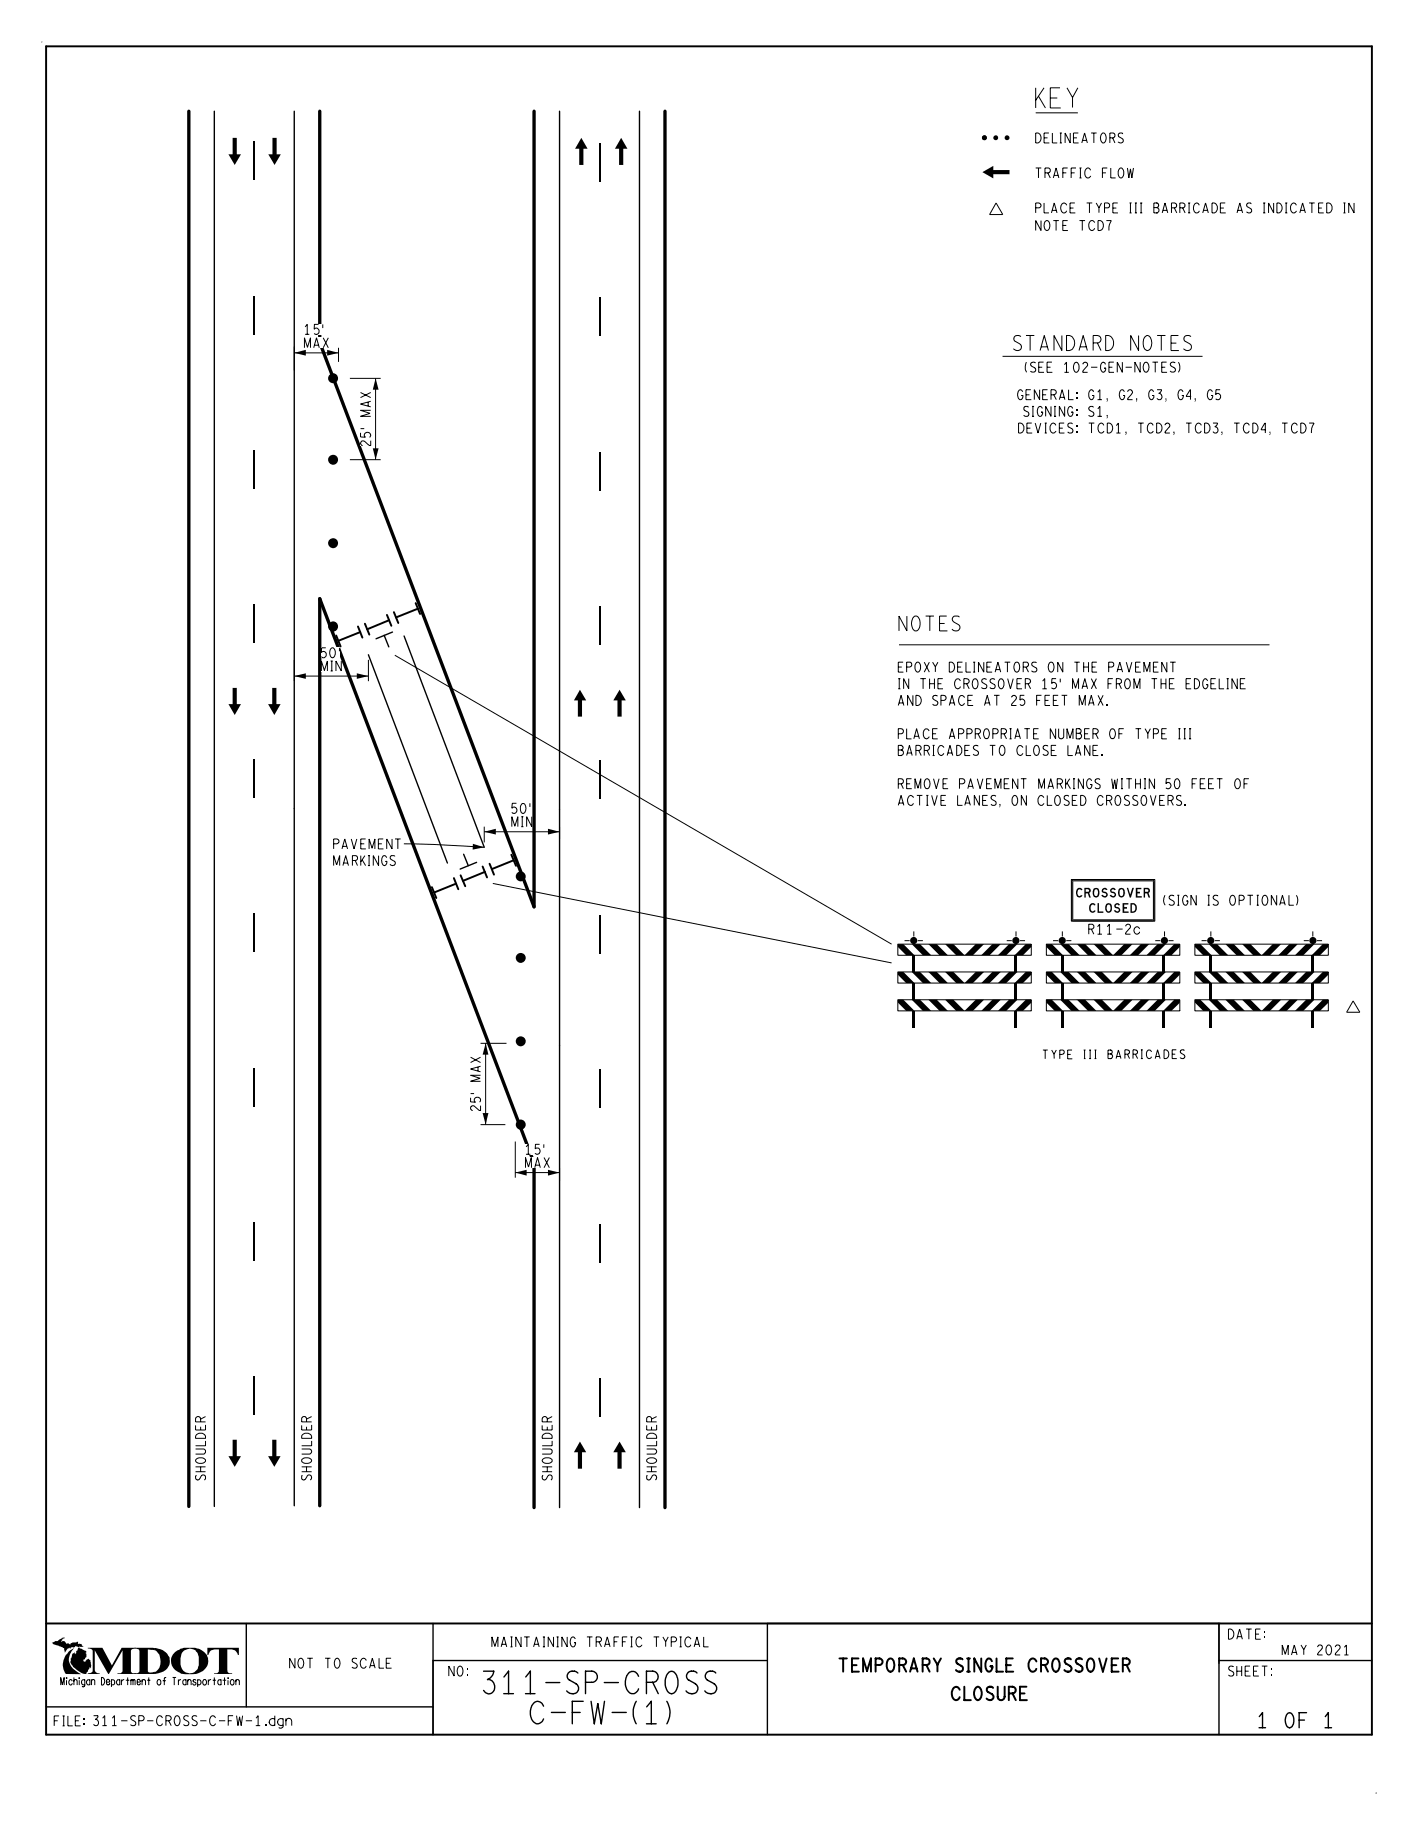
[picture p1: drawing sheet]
<svg xmlns="http://www.w3.org/2000/svg" width="216mm" height="279mm" viewBox="0 0 216 279" stroke-linecap="round" stroke-linejoin="round" font-family="sans-serif">
<g fill="#000">
<path d="M35.4 21h.7v2.5h.6l-1 1.6-.9-1.6h.6z" fill-rule="evenodd"/>
<path d="M41.5 21h.6v2.5h.7l-1 1.6-.9-1.6h.6z" fill-rule="evenodd"/>
<path d="M149.6 26.2l1.6-.9v.6h2.5v.6h-2.5v.7z" fill-rule="evenodd"/>
<path d="M35.4 219.2h.7v2.5h.6l-1 1.6-.9-1.6h.6z" fill-rule="evenodd"/>
<path d="M41.5 219.2h.6v2.5h.6l-.9 1.6-1-1.6h.7z" fill-rule="evenodd"/>
<path d="M10.4 251.5l.9-.6a2.14 2.14 0 0 0 .1 3.4l.9 .6h-2.3a2.55 2.55 0 0 1 .4-3.4z" fill-rule="evenodd"/>
<path d="M7.9 250.2l.5-.3h.4l.3-.3a.75 .75 0 0 1 .8-.2h-.1a.49 .49 0 0 0-.4 .6l.1-.2v.1h.3l.3 .4a.39 .39 0 0 1 .6 .1l.1-.2 .2-.1h.6l.1-.1h.2v.3a.46 .46 0 0 1 .6 .2l.2 .3-.6-.1v.2a.64 .64 0 0 0-1 0l-.2-.1-.2 .2v-.1l-.3 .1v-.1l-.5 .7-.2-.7h-.1l-.1-.1-.3-.2v.2l-1.1-.5z" fill-rule="evenodd"/>
<path d="M11.9 250.9l.5 .1 .7 .4 .1 .2h-.1v.1l.1 .1v.5l-.3 .3-.2 .1 .1 .3h.2l.1-.3 .4-.1 .3 .2 .1 1.1-.1 .1-.1-.1-.2 .3h-.1v.3l-.2 .2v.2a3.5 3.5 0 0 1-2.3-1.4 .62 .62 0 0 1-.1-.8l-.1-.1 .1-.1 .3-.8h.2l.1-.2v.3l.1-.1-.1 .2 .2-.2v-.3l.3-.1-.1-.1z" fill-rule="evenodd"/>
<path d="M13.4 250.9h2.2l1.4 2.7 1.5-2.7h2.2v.1l-.6 .1-.2 .3v3.1l.2 .2 .6 .1v.1h-2.8v-.1l.6-.1 .2-.2v-3.2l-2.1 3.6h-.1l-2.1-3.6v3a.64 .64 0 0 0 .8 .5v.1h-1.8v-.1l.6-.2 .1-.2v-3l-.1-.3-.6-.1z" fill-rule="evenodd"/>
<path d="M20.5 250.9h3v.3l-1-.1v3.4a.88 .88 0 0 0 1 .1v.3h-3v-.1l.5-.1 .2-.2v-3.1l-.1-.3-.6-.1z" fill-rule="evenodd"/>
<path d="M23.5 250.9a2.2 2.2 0 0 1 2.4 2 1.89 1.89 0 0 1-1.8 1.9l-.6 .1v-.3h.1a1.69 1.69 0 0 0 .7-2.3v-.3l-.5-.6-.3-.2z" fill-rule="evenodd"/>
<path d="M26.6 251.6l.9-.6 .5-.1h.9v.1a1.38 1.38 0 0 0-1.4 1.5 1.68 1.68 0 0 0 1.4 2.3v.1a2.21 2.21 0 0 1-2-.5 1.79 1.79 0 0 1-.3-2.8z" fill-rule="evenodd"/>
<path d="M28.9 250.9a2.56 2.56 0 0 1 2.8 1.5 2.17 2.17 0 0 1-2.5 2.5h-.3v-.1a1.36 1.36 0 0 0 1.4-1.2v-1.3l-.3-.7a1.06 1.06 0 0 0-1.1-.6z" fill-rule="evenodd"/>
<path d="M31.6 250.9h4.8v1.1h-.2l-.2-.4a.78 .78 0 0 0-.7-.5h-.7v3.5a.63 .63 0 0 0 .7 .2v.1h-2.7v-.1l.5-.1 .2-.1v-3.5a1.27 1.27 0 0 0-1.4 .5l-.2 .4h-.1z" fill-rule="evenodd"/>
<circle cx="149.9" cy="21" r=".37"/>
<circle cx="149.9" cy="21" r=".38"/>
<circle cx="151.6" cy="21" r=".37"/>
<circle cx="153.3" cy="21" r=".37"/>
<circle cx="50.7" cy="57.6" r=".77"/>
<circle cx="50.7" cy="70" r=".76"/>
<circle cx="50.7" cy="82.7" r=".76"/>
<circle cx="50.7" cy="95.4" r=".77"/>
<circle cx="79.3" cy="133.4" r=".76"/>
<circle cx="79.3" cy="145.9" r=".75"/>
<circle cx="79.3" cy="158.6" r=".75"/>
<circle cx="79.3" cy="171.2" r=".77"/>
</g>
<g fill="none" stroke="#000" stroke-width=".3">
<path d="M7 7.1h201.9v257h-201.9zM51.2 96.8l.7 1.6M54.5 95.4l.7 1.7M54.9 96.2l-3.4 1.4M55.6 95l.6 1.6M58.9 93.6l.7 1.7M59.2 94.4l-3.3 1.4M60 93.2l.6 1.7M63.3 91.8l.7 1.7M63.6 92.7l-3.3 1.3M65.8 135.1l.6 1.6M69.1 133.7l.7 1.7"/>
<path d="M69.4 134.5l-3.3 1.4M70.1 133.3l.7 1.6M73.5 131.9l.7 1.7M73.8 132.8l-3.3 1.3M74.5 131.5l.7 1.7M77.9 130.1l.7 1.7M78.2 131l-3.3 1.3M7 247.2h201.9"/>
</g>
<g fill="none" stroke="#000" stroke-width=".21">
<path d="M32.6 16.9v212.5M44.8 16.9v212.4M85.2 16.9v212.7M97.4 16.9v212.7M56.1 99.7l12 31.7M58.5 96.7l.7 1.8M59.8 96.2l-2.5 1.1M61.5 96.8l12.2 32.2M70.6 130.1l.7 1.7M72.6 131.3l-2.5 1M7 259.9h58.9M37.5 247.2v12.7"/>
<path d="M65.9 247.2v16.9M65.9 252.8h50.9M185.6 247.2v16.9M185.6 252.8h23.3M185.7 247.2h-68.9v16.9"/>
</g>
<path d="M6.4 6.4h-.1M209.6 273h-.1" fill="none" stroke="#000" stroke-width=".15"/>
<g fill="none" stroke="#000" stroke-width=".18">
<path d="M38.7 21.6v5.8M91.3 21.8v5.9M38.7 45v5.9M91.3 45.3v5.9M38.7 68.5v5.9M91.3 68.8v5.9M38.7 92.1v5.8M91.3 92.3v5.9M38.7 115.6v5.9M91.3 115.8v5.9M38.7 139.1v5.9M91.3 139.3v5.9"/>
<path d="M38.7 162.6v5.9M91.3 162.8v5.9M38.7 186.1v5.9M91.3 186.4v5.8M38.7 209.6v5.9M91.3 209.9v5.9"/>
</g>
<path d="M28.8 16.9v212.5M48.7 16.9v35.2l32.6 86v-121.2M101.2 16.9v212.7M48.7 229.3v-138.1l32.6 85.9v52.5" fill="none" stroke="#000" stroke-width=".51"/>
<path d="M156.7 12.4h8.4v5h-8.4z" fill="#fff"/>
<g fill="none" stroke="#000" stroke-width=".15">
<path d="M157.7 17.2h6.4M151.7 30.9l1 1.8h-2zM152.6 54.3h30.5M60.1 99.8l75.6 44M136.9 98.2h56.4M75 134.5l60.7 12.1M163.1 133.9h12.7v6.4h-12.7zM163.3 134.1h12.4v6h-12.4zM163.4 134.2h12.2v5.7l-.1 .2h-12.1l-.1-.2zM136.7 152.2h20.3v1.7h-20.3zM136.7 148h20.3v1.7h-20.3zM136.7 143.8h20.3v1.7h-20.3z"/>
<path d="M137.7 143.2h.8M139.1 141.8v.8M139.7 143.2h.8M153.3 143.2h.8M154.7 141.8v.8M155.3 143.2h.8M157 153.8v.1M159.3 152.2h20.3v1.7h-20.3zM159.3 148h20.3v1.7h-20.3zM159.3 143.8h20.3v1.7h-20.3zM160.3 143.2h.8M161.7 141.8v.8"/>
<path d="M162.3 143.2h.8M175.9 143.2h.8M177.3 141.8v.8M177.9 143.2h.8M179.6 153.8v.1M181.9 152.2h20.3v1.7h-20.3zM181.9 148h20.3v1.7h-20.3zM181.9 143.8h20.3v1.7h-20.3zM183 143.2h.7M184.4 141.8v.8M185 143.2h.7M198.5 143.2h.8"/>
<path d="M199.9 141.8v.8M200.5 143.2h.8M202.2 153.8v.1M206 152.4l1 1.7h-2z"/>
</g>
<g fill="#000">
<path d="M88.5 21l1 1.6h-.7v2.5h-.6v-2.5h-.6z" fill-rule="evenodd"/>
<path d="M94.6 21l.9 1.6h-.6v2.5h-.6v-2.5h-.7z" fill-rule="evenodd"/>
<path d="M35.4 104.7h.7v2.5h.6l-1 1.7-.9-1.7h.6z" fill-rule="evenodd"/>
<path d="M41.5 104.7h.6v2.5h.6l-.9 1.7-1-1.7h.7z" fill-rule="evenodd"/>
<path d="M88.3 105l1 1.6h-.7v2.5h-.6v-2.5h-.6z" fill-rule="evenodd"/>
<path d="M94.3 105l1 1.6h-.6v2.5h-.7v-2.5h-.6z" fill-rule="evenodd"/>
<path d="M136.7 148h.8l1.7 1.7h-1.2l-1.3-1.3z" fill-rule="evenodd"/>
<path d="M136.7 143.8h.8l1.7 1.7h-1.2l-1.3-1.3z" fill-rule="evenodd"/>
<path d="M136.7 152.2h.8l1.7 1.7h-1.2l-1.3-1.3z" fill-rule="evenodd"/>
<path d="M138.8 148h1.3l1.7 1.7h-1.3z" fill-rule="evenodd"/>
<path d="M138.8 143.8h1.3l1.7 1.7h-1.3z" fill-rule="evenodd"/>
<path d="M138.8 152.2h1.3l1.7 1.7h-1.3z" fill-rule="evenodd"/>
<path d="M141.4 148h1.2l1.7 1.7h-1.2z" fill-rule="evenodd"/>
<path d="M141.4 143.8h1.2l1.7 1.7h-1.2z" fill-rule="evenodd"/>
<path d="M141.4 152.2h1.2l1.7 1.7h-1.2z" fill-rule="evenodd"/>
<path d="M143.9 148h1.3l1.7 1.7h-1.3z" fill-rule="evenodd"/>
<path d="M143.9 143.8h1.3l1.7 1.7h-1.3z" fill-rule="evenodd"/>
<path d="M143.9 152.2h1.3l1.7 1.7h-1.3z" fill-rule="evenodd"/>
<path d="M146.9 149.7l1.7-1.7h1.2l-1.7 1.7z" fill-rule="evenodd"/>
<path d="M146.9 145.5l1.7-1.7h1.2l-1.7 1.7z" fill-rule="evenodd"/>
<path d="M146.9 153.9l1.7-1.7h1.2l-1.7 1.7z" fill-rule="evenodd"/>
<path d="M149.4 149.7l1.7-1.7h1.3l-1.7 1.7z" fill-rule="evenodd"/>
<path d="M149.4 145.5l1.7-1.7h1.3l-1.7 1.7z" fill-rule="evenodd"/>
<path d="M149.4 153.9l1.7-1.7h1.3l-1.7 1.7z" fill-rule="evenodd"/>
<path d="M151.9 149.7l1.7-1.7h1.3l-1.7 1.7z" fill-rule="evenodd"/>
<path d="M151.9 145.5l1.7-1.7h1.3l-1.7 1.7z" fill-rule="evenodd"/>
<path d="M151.9 153.9l1.7-1.7h1.3l-1.7 1.7z" fill-rule="evenodd"/>
<path d="M156.2 148h.8v.4l-1.2 1.3h-1.3z" fill-rule="evenodd"/>
<path d="M156.2 143.8h.8v.4l-1.2 1.3h-1.3z" fill-rule="evenodd"/>
<path d="M156.2 152.2h.8v.5l-1.2 1.2h-1.3z" fill-rule="evenodd"/>
<path d="M159.3 148h.9l1.7 1.7h-1.3l-1.3-1.3z" fill-rule="evenodd"/>
<path d="M159.3 143.8h.9l1.7 1.7h-1.3l-1.3-1.3z" fill-rule="evenodd"/>
<path d="M159.3 152.2h.9l1.7 1.7h-1.3l-1.3-1.3z" fill-rule="evenodd"/>
<path d="M161.4 148h1.3l1.7 1.7h-1.3z" fill-rule="evenodd"/>
<path d="M161.4 143.8h1.3l1.7 1.7h-1.3z" fill-rule="evenodd"/>
<path d="M161.4 152.2h1.3l1.7 1.7h-1.3z" fill-rule="evenodd"/>
<path d="M164 148h1.2l1.7 1.7h-1.2z" fill-rule="evenodd"/>
<path d="M164 143.8h1.2l1.7 1.7h-1.2z" fill-rule="evenodd"/>
<path d="M164 152.2h1.2l1.7 1.7h-1.2z" fill-rule="evenodd"/>
<path d="M166.5 148h1.3l1.7 1.7h-1.3z" fill-rule="evenodd"/>
<path d="M166.5 143.8h1.3l1.7 1.7h-1.3z" fill-rule="evenodd"/>
<path d="M166.5 152.2h1.3l1.7 1.7h-1.3z" fill-rule="evenodd"/>
<path d="M169.5 149.7l1.7-1.7h1.2l-1.7 1.7z" fill-rule="evenodd"/>
<path d="M169.5 145.5l1.7-1.7h1.2l-1.7 1.7z" fill-rule="evenodd"/>
<path d="M169.5 153.9l1.7-1.7h1.2l-1.7 1.7z" fill-rule="evenodd"/>
<path d="M172 149.7l1.7-1.7h1.3l-1.7 1.7z" fill-rule="evenodd"/>
<path d="M172 145.5l1.7-1.7h1.3l-1.7 1.7z" fill-rule="evenodd"/>
<path d="M172 153.9l1.7-1.7h1.3l-1.7 1.7z" fill-rule="evenodd"/>
<path d="M174.6 149.7l1.6-1.7h1.3l-1.7 1.7z" fill-rule="evenodd"/>
<path d="M174.6 145.5l1.6-1.7h1.3l-1.7 1.7z" fill-rule="evenodd"/>
<path d="M174.6 153.9l1.6-1.7h1.3l-1.7 1.7z" fill-rule="evenodd"/>
<path d="M178.8 148h.8v.4l-1.2 1.3h-1.3z" fill-rule="evenodd"/>
<path d="M178.8 143.8h.8v.4l-1.2 1.3h-1.3z" fill-rule="evenodd"/>
<path d="M178.8 152.2h.8v.5l-1.2 1.2h-1.3z" fill-rule="evenodd"/>
<path d="M181.9 148h.9l1.7 1.7h-1.3l-1.3-1.3z" fill-rule="evenodd"/>
<path d="M181.9 143.8h.9l1.7 1.7h-1.3l-1.3-1.3z" fill-rule="evenodd"/>
<path d="M181.9 152.2h.9l1.7 1.7h-1.3l-1.3-1.3z" fill-rule="evenodd"/>
<path d="M184 148h1.3l1.7 1.7h-1.3z" fill-rule="evenodd"/>
<path d="M184 143.8h1.3l1.7 1.7h-1.3z" fill-rule="evenodd"/>
<path d="M184 152.2h1.3l1.7 1.7h-1.3z" fill-rule="evenodd"/>
<path d="M186.6 148h1.3l1.6 1.7h-1.2z" fill-rule="evenodd"/>
<path d="M186.6 143.8h1.3l1.6 1.7h-1.2z" fill-rule="evenodd"/>
<path d="M186.6 152.2h1.3l1.6 1.7h-1.2z" fill-rule="evenodd"/>
<path d="M189.1 148h1.3l1.7 1.7h-1.3z" fill-rule="evenodd"/>
<path d="M189.1 143.8h1.3l1.7 1.7h-1.3z" fill-rule="evenodd"/>
<path d="M189.1 152.2h1.3l1.7 1.7h-1.3z" fill-rule="evenodd"/>
<path d="M192.1 149.7l1.7-1.7h1.3l-1.7 1.7z" fill-rule="evenodd"/>
<path d="M192.1 145.5l1.7-1.7h1.3l-1.7 1.7z" fill-rule="evenodd"/>
<path d="M192.1 153.9l1.7-1.7h1.3l-1.7 1.7z" fill-rule="evenodd"/>
<path d="M194.6 149.7l1.7-1.7h1.3l-1.7 1.7z" fill-rule="evenodd"/>
<path d="M194.6 145.5l1.7-1.7h1.3l-1.7 1.7z" fill-rule="evenodd"/>
<path d="M194.6 153.9l1.7-1.7h1.3l-1.7 1.7z" fill-rule="evenodd"/>
<path d="M197.2 149.7l1.7-1.7h1.2l-1.7 1.7z" fill-rule="evenodd"/>
<path d="M197.2 145.5l1.7-1.7h1.2l-1.7 1.7z" fill-rule="evenodd"/>
<path d="M197.2 153.9l1.7-1.7h1.2l-1.7 1.7z" fill-rule="evenodd"/>
<path d="M201.4 148h.8v.4l-1.2 1.3h-1.3z" fill-rule="evenodd"/>
<path d="M201.4 143.8h.8v.4l-1.2 1.3h-1.3z" fill-rule="evenodd"/>
<path d="M201.4 152.2h.8v.5l-1.2 1.2h-1.3z" fill-rule="evenodd"/>
<path d="M88.3 219.5l1 1.6h-.7v2.5h-.6v-2.5h-.6z" fill-rule="evenodd"/>
<path d="M94.3 219.5l1 1.6h-.6v2.5h-.7v-2.5h-.6z" fill-rule="evenodd"/>
<circle cx="139.1" cy="143.2" r=".55"/>
<circle cx="154.7" cy="143.2" r=".55"/>
<circle cx="161.7" cy="143.2" r=".55"/>
<circle cx="177.3" cy="143.2" r=".55"/>
<circle cx="184.3" cy="143.2" r=".55"/>
<circle cx="199.9" cy="143.2" r=".54"/>
</g>
<g fill="none" stroke="#000" stroke-width=".32">
<path d="M139.2 145.5v2.5M139.2 149.7v2.5M139.2 153.9v2.6M154.6 145.5v2.5M154.6 149.7v2.5M154.6 153.9v2.6M161.8 145.5v2.5M161.8 149.7v2.5M161.8 153.9v2.6M177.2 145.5v2.5M177.2 149.7v2.5M177.2 153.9v2.6"/>
<path d="M184.4 145.5v2.5M184.4 149.7v2.5M184.4 153.9v2.6M199.8 145.5v2.5M199.8 149.7v2.5M199.8 153.9v2.6"/>
</g>
<g fill="#fff">
<path d="M46.3 51.4h3.8v1.6h-3.8z"/>
<path d="M46.3 49.4h2.9v1.6h-2.9z"/>
</g>
<path d="M44.8 53v3.4M44.8 53.7h6.7M51.5 53v2.1" fill="none" stroke="#000" stroke-width=".15"/>
<path d="M44.8 53.7l1.8-.4v.9zM49.8 53.3l1.7 .4-1.7 .5z" fill="#000"/>
<g fill="#fff">
<path d="M48.9 100.6h3.1v1.6h-3.1z"/>
<path d="M48.9 98.6h2.8v1.6h-2.8z"/>
</g>
<path d="M44.8 100.5v3.2M44.8 102.9h11.3M56.1 100.5v3.2" fill="none" stroke="#000" stroke-width=".15"/>
<path d="M44.8 102.9l1.8-.4v.9zM54.3 102.5l1.8 .4-1.8 .5z" fill="#000"/>
<g fill="#fff">
<path d="M77.9 124.3h3.1v1.6h-3.1z"/>
<path d="M77.9 122.3h2.9v1.6h-2.9z"/>
</g>
<path d="M73.7 125.9v2.4M73.7 126.6h11.5M85.2 125.9v1.9" fill="none" stroke="#000" stroke-width=".15"/>
<path d="M73.7 126.6l1.8-.4v.9zM83.4 126.2l1.8 .4-1.8 .5z" fill="#000"/>
<g fill="#fff">
<path d="M79.9 176.2h3.8v1.6h-3.8z"/>
<path d="M79.9 174.2h2.9v1.6h-2.9z"/>
</g>
<path d="M78.5 173.8v5.5M78.5 178.5h6.7M85.2 177.8v2.1" fill="none" stroke="#000" stroke-width=".15"/>
<path d="M78.5 178.5l1.7-.4v.9zM83.4 178.1l1.8 .4-1.8 .5z" fill="#000"/>
<path d="M71.6 160.9h1.6v8.3h-1.6z" fill="#fff"/>
<path d="M73.2 158.9h3.9M73.9 158.9v12.3M73.2 171.2h3.7" fill="none" stroke="#000" stroke-width=".15"/>
<path d="M73.9 158.9l.5 1.7h-.9zM73.5 169.5h.9l-.5 1.7z" fill="#000"/>
<path d="M54.9 59.7h1.6v8.2h-1.6z" fill="#fff"/>
<path d="M53.3 57.6h4.7M57.2 57.6v12.4M53.3 70h4.7M61.5 128.5l4.4 .1 7.8 .4" fill="none" stroke="#000" stroke-width=".15"/>
<path d="M57.2 57.6l.4 1.7h-.8zM56.8 68.3h.8l-.4 1.7zM72 128.5l1.7 .5-1.7 .4z" fill="#000"/>
<g font-size="3.4">
<text x="73.6" y="257.9">311-SP-CROSS</text>
<text x="80.7" y="262.5">C-FW-(1)</text>
</g>
<text font-size="3" x="157.7" y="16.4">KEY</text>
<g font-size="2.3">
<text x="154.3" y="53.4">STANDARD NOTES</text>
<text x="136.9" y="96.1">NOTES</text>
<text x="191.6" y="263.1">1 OF 1</text>
</g>
<g font-size="2">
<text x="122.9" y="254.5">TEMPORARY SINGLE CROSSOVER</text>
<text x="139" y="258.9">CLOSURE</text>
</g>
<g font-size="1.5">
<text x="157.7" y="21.8">DELINEATORS</text>
<text x="157.7" y="27.1">TRAFFIC FLOW</text>
<text x="157.7" y="35.1">NOTE TCD7</text>
<text x="157.7" y="32.4">PLACE TYPE III BARRICADE AS INDICATED IN</text>
<text x="46.4" y="53">MAX</text>
<text x="46.4" y="50.9">15'</text>
<text x="156.1" y="56.7">(SEE 102-GEN-NOTES)</text>
<text x="154.9" y="60.9">GENERAL: G1, G2, G3, G4, G5</text>
<text x="155.1" y="65.9">DEVICES: TCD1, TCD2, TCD3, TCD4, TCD7</text>
<text x="155.9" y="63.4">SIGNING: S1,</text>
<text x="56.4" y="67.9" transform="rotate(-90 56.4 67.9)">25' MAX</text>
<text x="48.9" y="100.1">50'</text>
<text x="48.9" y="102.2">MIN</text>
<text x="136.8" y="107.4">AND SPACE AT 25 FEET MAX.</text>
<text x="136.8" y="104.9">IN THE CROSSOVER 15' MAX FROM THE EDGELINE</text>
<text x="136.8" y="102.3">EPOXY DELINEATORS ON THE PAVEMENT</text>
<text x="136.8" y="112.5">PLACE APPROPRIATE NUMBER OF TYPE III</text>
<text x="136.8" y="115">BARRICADES TO CLOSE LANE.</text>
<text x="77.9" y="125.9">MIN</text>
<text x="77.9" y="123.8">50'</text>
<text x="136.8" y="122.6">ACTIVE LANES, ON CLOSED CROSSOVERS.</text>
<text x="136.8" y="120.1">REMOVE PAVEMENT MARKINGS WITHIN 50 FEET OF</text>
<text x="50.8" y="131.8">MARKINGS</text>
<text x="50.8" y="129.3">PAVEMENT</text>
<text x="163.8" y="136.7">CROSSOVER</text>
<text x="177.2" y="137.8">(SIGN IS OPTIONAL)</text>
<text x="165.8" y="142.2">R11-2c</text>
<text x="165.8" y="139">CLOSED</text>
<text x="73.2" y="169.1" transform="rotate(-90 73.2 169.1)">25' MAX</text>
<text x="80" y="177.8">MAX</text>
<text x="80" y="175.8">15'</text>
<text x="31.3" y="225.4" transform="rotate(-90 31.3 225.4)">SHOULDER</text>
<text x="47.4" y="225.4" transform="rotate(-90 47.4 225.4)">SHOULDER</text>
<text x="84.1" y="225.4" transform="rotate(-90 84.1 225.4)">SHOULDER</text>
<text x="100" y="225.4" transform="rotate(-90 100 225.4)">SHOULDER</text>
<text x="74.9" y="250.8">MAINTAINING TRAFFIC TYPICAL</text>
<text x="187" y="249.6">DATE:</text>
<text x="194.6" y="252">MAY 2021</text>
<text x="41.9" y="254">NOT TO SCALE</text>
<text x="68.3" y="255.2">NO:</text>
<text x="187" y="255.2">SHEET:</text>
<text x="8.3" y="262.8">FILE:311-SP-CROSS-C-FW-1.dgn</text>
</g>
<text font-size="1.3" x="158.8" y="161.2">TYPE III BARRICADES</text>
<text font-size="1.1" x="9.2" y="256.6">Michigan Department of Transportation</text>
</svg>
